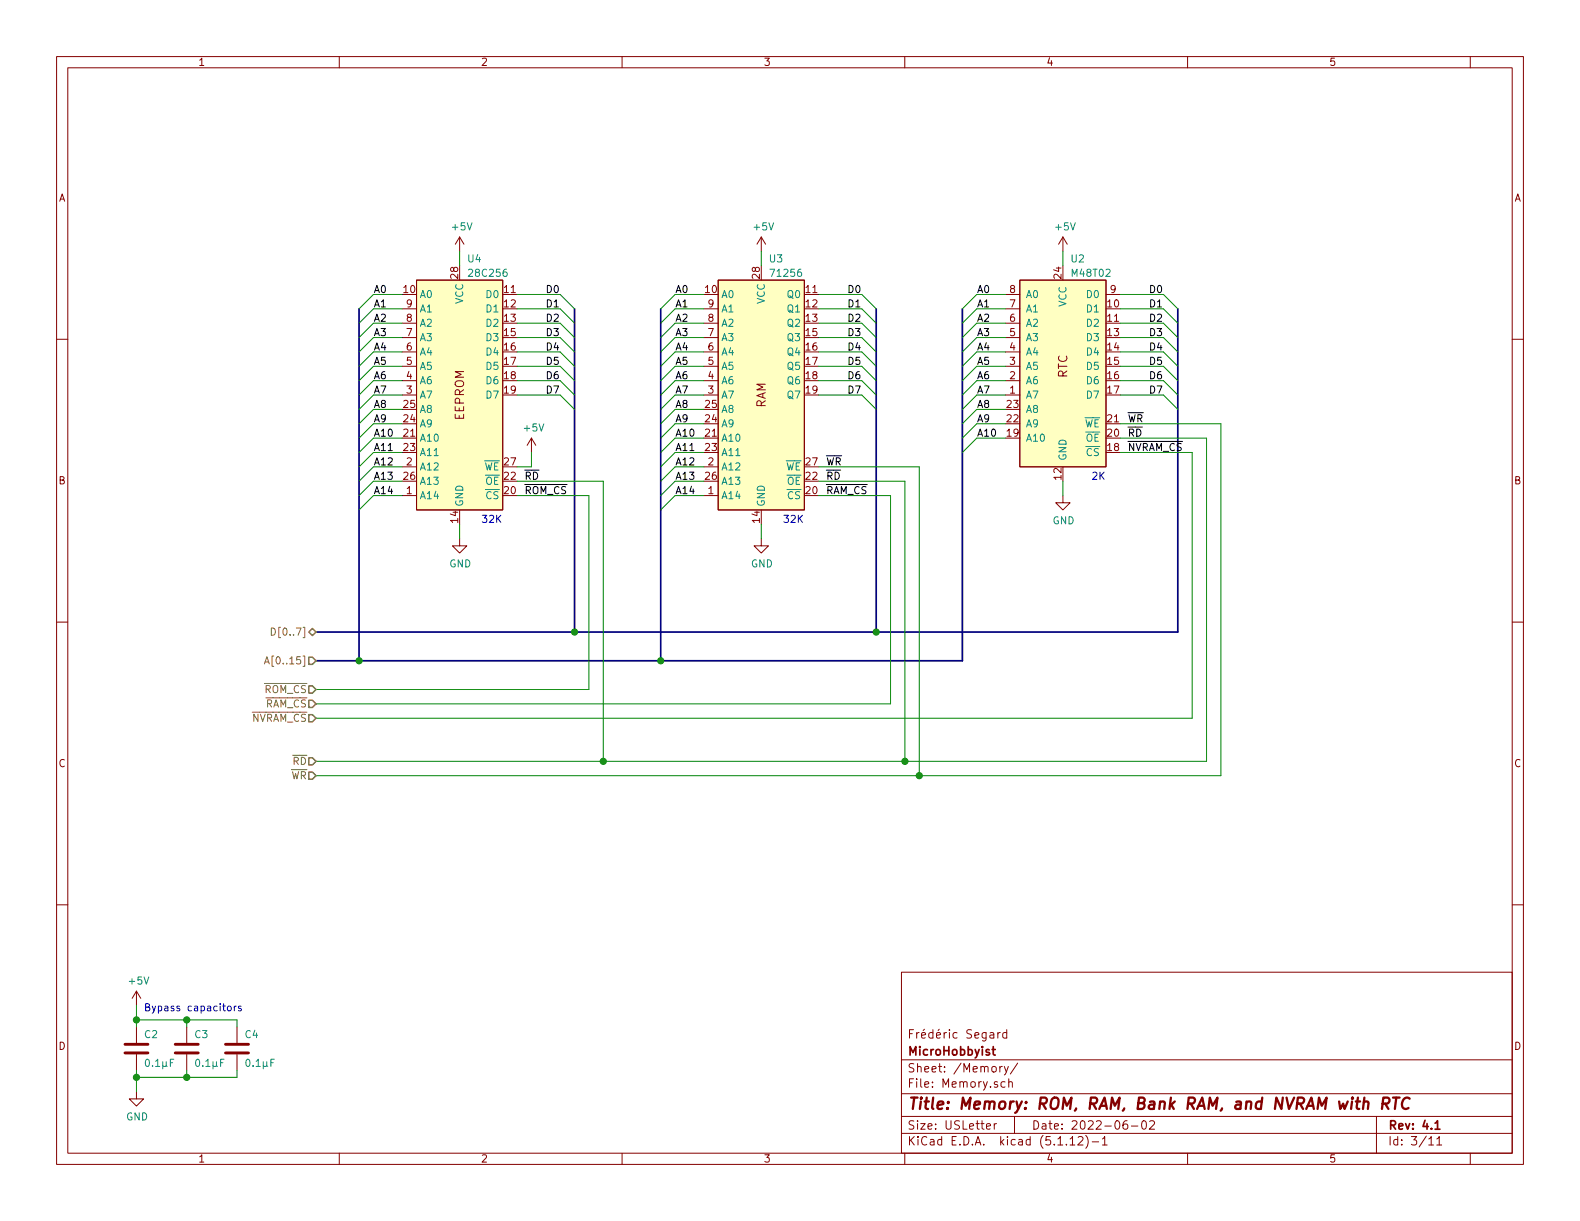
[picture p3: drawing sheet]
<svg xmlns="http://www.w3.org/2000/svg" width="279mm" height="216mm" viewBox="0 0 279 216" stroke-linecap="round" stroke-linejoin="round" font-family="sans-serif">
<g fill="none" stroke="#840000" stroke-width=".18">
<path d="M10 10h259.4v195.9h-259.4zM12 12h255.4v191.9h-255.4zM60 10v2M110 10v2M160 10v2M210 10v2M260 10v2M10 60h2M71.1 59.7h2.6M71.1 57.2h2.6M71.1 54.6h2.6M73.7 49.5h15.2v40.7h-15.2z"/>
<path d="M81.3 41.9l-.8 1.3M81.3 41.9v2.6M81.3 41.9l.7 1.3M124.5 59.7h2.5M124.5 57.2h2.5M124.5 54.6h2.5M127 49.5h15.2v40.7h-15.2zM134.6 41.9l-.7 1.3M134.6 41.9v2.6M134.6 41.9l.8 1.3M177.8 59.7h2.5M177.8 57.2h2.5"/>
<path d="M177.8 54.6h2.5M177.8 52.1h2.5M180.3 49.5h15.3v33.1h-15.3zM188 41.9l-.8 1.3M188 41.9v2.6M188 41.9l.7 1.3M195.6 52.1h2.5M267.4 60h2M71.1 69.9h2.6M71.1 67.3h2.6M71.1 64.8h2.6M71.1 62.2h2.6"/>
<path d="M94 77.5l-.8 1.2M94 77.5v2.5M94 77.5l.7 1.2M124.5 69.9h2.5M124.5 67.3h2.5M124.5 64.8h2.5M124.5 62.2h2.5M177.8 69.9h2.5M177.8 67.3h2.5M177.8 64.8h2.5M177.8 62.2h2.5M71.1 87.6h2.6"/>
<path d="M71.1 82.6h2.6M81.3 95.3v1.2h1.2l-1.2 1.3-1.3-1.3h1.3M124.5 87.6h2.5M124.5 82.6h2.5M134.6 95.3v1.2h1.3l-1.3 1.3-1.3-1.3h1.3M188 87.6v1.3h1.2l-1.2 1.3-1.3-1.3h1.3M10 110h2M267.4 110h2M10 160h2M267.4 160h2M24.1 175.3l-.7 1.2M24.1 175.3v2.5"/>
<path d="M24.1 175.3l.8 1.2M159.4 171.9h108v32h-108zM24.1 193v1.3h1.3l-1.3 1.3-1.2-1.3h1.2M24.1 181.6v2.8M24.1 186.4v2.8M33 181.6v2.8M33 186.4v2.8M41.9 181.6v2.8M41.9 186.4v2.8M159.4 197.4h108M159.4 193.4h108M159.4 187.4h108"/>
<path d="M174.4 199.2l.8-.2-.1-.2-.4-.1-.3 .2 .1 .7h.6M175.8 198.7v1M176.2 198.7l-.3 .1-.1 .2M176.5 182.6v1M176.8 188.6v1M176.9 182.6l-.3 .1-.1 .2M177.2 188.6l-.4 .2M177.6 188.6l.4 1M177.7 191.3h-.4l-.3 .2 .1 .6 .2 .2 .4-.1M178 182.7l-.4-.1-.3 .3 .1 .5 .2 .2 .4-.1M178 182.1v1.5M178.3 188.6l-.5 1.3-.2 .2"/>
<path d="M178.4 191.4l.2-.1h.3l.1 1M178.4 190.8v1.5M179.4 197.4v3M180 188l-1.3 1.9M199.3 198.2a.62 .62 0 0 0-.7 .6l.1 .7 .2 .2 .5-.2v-.5l-.1-.2h-.4l-.3 .2M200.1 199.1h1.1M202 198.3l.4-.1a.94 .94 0 0 1 0 1.5 .82 .82 0 0 1-.4-1.4zM203.3 198.3l.2-.1h.4l.2 .1 .1 .3-1 1.1h1M243.4 197.4v6.5M60 203.9v2M110 203.9v2M159.4 200.4h108"/>
<path d="M160 203.9v2M189.2 201.4l.5-.4v1.5M189.2 202.5h.9M190.7 201.1l.2-.1h.3l.2 .1 .1 .3-.9 1.1h.9M192 200.8a1.71 1.71 0 0 1 0 2.2M193.1 201.9h1.2M194.9 201.4l.5-.4v1.5M194.9 202.5h.9M210 203.9v2M252.7 201.4l.4-.4v1.5M252.7 202.5h.8M254.1 201.4l.4-.4v1.5"/>
<path d="M254.1 202.5h.8M260 203.9v2"/>
</g>
<path d="M175.4 185.6h.6M175.6 185.1v1.3l.4 .2M253.8 198.6l.4-.4v1.5M253.8 199.7h.8" fill="none" stroke="#840000" stroke-width=".3"/>
<path d="M241.2 194.9a.5 .5 0 0 1 .8 .1l-.1 1.1M244.5 195.1h.8a.56 .56 0 0 0 .4-.4 .56 .56 0 0 0-.3-.6h-.8l-.2 2M245 195.1l.5 1M246.3 194.1h1.2M246.9 194.1l-.2 2M249.3 194.3a.79 .79 0 0 0-.9-.1 .79 .79 0 0 0-.4 .7 .75 .75 0 0 0 .1 1 .75 .75 0 0 0 1 0" fill="none" stroke="#840000" stroke-width=".41"/>
<g fill="#ffffc2" stroke="#ffffc2" stroke-width=".18">
<path d="M73.7 49.5h15.2v40.7h-15.2z"/>
<path d="M127 49.5h15.2v40.7h-15.2z"/>
<path d="M180.3 49.5h15.3v33.1h-15.3z"/>
</g>
<path d="M22.1 186.2h4.1M22.1 184.7h4.1M31 186.2h4.1M31 184.7h4.1M39.9 186.2h4M39.9 184.7h4" fill="none" stroke="#840000" stroke-width=".51"/>
<path d="M63.5 54.6v62.2M101.6 54.6v57.2M116.8 54.6v62.2M154.9 54.6v57.2M170.2 54.6v62.2h-114.3M208.3 54.6v57.2h-152.4" fill="none" stroke="#000084" stroke-width=".3"/>
<g fill="none" stroke="#008400" stroke-width=".18">
<path d="M71.1 57.2h-5.1l-2.5 2.5M71.1 54.6h-5.1l-2.5 2.6M71.1 59.7h-5.1l-2.5 2.5M71.1 52.1h-5.1l-2.5 2.5M81.3 44.5v2.5M91.4 57.2h7.7l2.5 2.5M91.4 54.6h7.7l2.5 2.6M91.4 59.7h7.7l2.5 2.5M91.4 52.1h7.7l2.5 2.5M124.5 57.2h-5.1l-2.6 2.5M124.5 54.6h-5.1l-2.6 2.6M124.5 59.7h-5.1l-2.6 2.5"/>
<path d="M124.5 52.1h-5.1l-2.6 2.5M134.6 44.5v2.5M144.8 57.2h7.6l2.5 2.5M144.8 54.6h7.6l2.5 2.6M144.8 59.7h7.6l2.5 2.5M144.8 52.1h7.6l2.5 2.5M177.8 57.2h-5.1l-2.5 2.5M177.8 54.6h-5.1l-2.5 2.6M177.8 59.7h-5.1l-2.5 2.5M177.8 52.1h-5.1l-2.5 2.5M188 44.5v2.5M198.1 57.2h7.6l2.6 2.5"/>
<path d="M198.1 54.6h7.6l2.6 2.6M198.1 59.7h7.6l2.6 2.5M198.1 52.1h7.6l2.6 2.5M71.1 62.2h-5.1l-2.5 2.6M71.1 64.8h-5.1l-2.5 2.5M71.1 69.9h-5.1l-2.5 2.5M71.1 67.3h-5.1l-2.5 2.6M71.1 72.4h-5.1l-2.5 2.5M71.1 74.9h-5.1l-2.5 2.6M71.1 77.5h-5.1l-2.5 2.5M91.4 62.2h7.7l2.5 2.6M91.4 64.8h7.7l2.5 2.5"/>
<path d="M91.4 69.9h7.7l2.5 2.5M91.4 67.3h7.7l2.5 2.6M124.5 62.2h-5.1l-2.6 2.6M124.5 64.8h-5.1l-2.6 2.5M124.5 69.9h-5.1l-2.6 2.5M124.5 67.3h-5.1l-2.6 2.6M124.5 72.4h-5.1l-2.6 2.5M124.5 74.9h-5.1l-2.6 2.6M124.5 77.5h-5.1l-2.6 2.5M144.8 62.2h7.6l2.5 2.6M144.8 64.8h7.6l2.5 2.5M144.8 69.9h7.6l2.5 2.5"/>
<path d="M144.8 67.3h7.6l2.5 2.6M177.8 62.2h-5.1l-2.5 2.6M177.8 64.8h-5.1l-2.5 2.5M177.8 69.9h-5.1l-2.5 2.5M177.8 67.3h-5.1l-2.5 2.6M177.8 72.4h-5.1l-2.5 2.5M177.8 74.9h-5.1l-2.5 2.6M177.8 77.5h-5.1l-2.5 2.5M198.1 62.2h7.6l2.6 2.6M198.1 64.8h7.6l2.6 2.5M198.1 69.9h7.6l2.6 2.5M198.1 67.3h7.6l2.6 2.6"/>
<path d="M198.1 74.9h17.8v62.3h-160M198.1 77.5h15.3v57.1h-157.5M71.1 80h-5.1l-2.5 2.6M71.1 87.6h-5.1l-2.5 2.6M71.1 85.1h-5.1l-2.5 2.5M71.1 82.6h-5.1l-2.5 2.5M81.3 92.7v2.6M91.4 87.6h12.7v34.3h-48.2M91.4 85.1h15.3v49.5M94 80v2.6h-2.6M124.5 80h-5.1l-2.6 2.6M124.5 87.6h-5.1l-2.6 2.6"/>
<path d="M124.5 85.1h-5.1l-2.6 2.5M124.5 82.6h-5.1l-2.6 2.5M134.6 92.7v2.6M144.8 85.1h15.2v49.5M144.8 87.6h12.7v36.9h-101.6M144.8 82.6h17.8v54.6M188 85.1v2.5M198.1 80h12.7v47h-154.9M24.1 177.8v3.8M24.1 189.2v3.8M24.1 180.3h17.8v1.3M33 180.3v1.3"/>
<path d="M33 189.2v1.3M41.9 189.2v1.3h-17.8"/>
</g>
<path d="M54.6 116.2h.6l.7 .6-.7 .7h-.6zM54.6 111.8l.6-.7 .7 .7-.7 .6zM54.6 126.4h.6l.7 .6-.7 .6h-.6zM54.6 136.5h.6l.7 .7-.7 .6h-.6zM54.6 123.8h.6l.7 .7-.7 .6h-.6zM54.6 121.3h.6l.7 .6-.7 .7h-.6zM54.6 134h.6l.7 .6-.7 .7h-.6z" fill="none" stroke="#848400" stroke-width=".25"/>
<path d="M46.8 117.4l.4-1.3 .4 1.3M46.9 117h.6M48 111a.64 .64 0 0 1 .7 .7 .64 .64 0 0 1-.7 .6z" fill="none" stroke="#848400" stroke-width=".18"/>
<path d="M40.3 178l.3-.1 .3 .2-.1 .6h-.3l-.3-.2zM41.4 177.9v.8M41.8 177.9l-.4 .2M42.6 178l-.3-.1-.1 .2v.2l.4 .1v.3h-.4" fill="none" stroke="#0000c2" stroke-width=".18"/>
<g fill="#008400" stroke="#008400" stroke-width=".25">
<circle cx="24.1" cy="180.3" r=".51"/>
<circle cx="101.6" cy="111.8" r=".51"/>
<circle cx="33" cy="180.3" r=".51"/>
<circle cx="33" cy="190.5" r=".51"/>
<circle cx="106.7" cy="134.6" r=".51"/>
<circle cx="63.5" cy="116.8" r=".51"/>
<circle cx="162.6" cy="137.2" r=".51"/>
<circle cx="154.9" cy="111.8" r=".51"/>
<circle cx="24.1" cy="190.5" r=".51"/>
<circle cx="160" cy="134.6" r=".51"/>
<circle cx="116.8" cy="116.8" r=".51"/>
</g>
<text font-size="2.8" fill="#840000" x="160.4" y="196.2">Title: Memory: ROM, RAM, Bank RAM, and NVRAM with RTC</text>
<g font-size="2.1" fill="#840000">
<text x="188.7" y="66.9" transform="rotate(-90 188.7 66.9)">RTC</text>
<text x="82.1" y="74.4" transform="rotate(-90 82.1 74.4)">EEPROM</text>
<text x="135.4" y="72.2" transform="rotate(-90 135.4 72.2)">RAM</text>
<text x="160.4" y="183.6">Frédéric Segard</text>
<text x="160.4" y="189.6">Sheet: /Memory/</text>
<text x="160.4" y="186.6">MicroHobbyist</text>
<text x="160.4" y="192.3">File: Memory.sch</text>
<text x="160.4" y="202.5">KiCad E.D.A. kicad (5.1.12)-1</text>
<text x="160.4" y="199.7">Size: USLetter</text>
<text x="182.4" y="199.7">Date: 2022-06-02</text>
<text x="245.4" y="199.7">Rev: 4.1</text>
<text x="245.4" y="202.5">Id: 3/11</text>
</g>
<g font-size="1.8" fill="#840000">
<text x="35" y="11.6">1</text>
<text x="85" y="11.6">2</text>
<text x="135" y="11.6">3</text>
<text x="185" y="11.6">4</text>
<text x="235" y="11.6">5</text>
<text x="10.4" y="35.6">A</text>
<text x="267.8" y="35.6">A</text>
<text x="71.4" y="51.8">10</text>
<text x="81" y="49.2" transform="rotate(-90 81 49.2)">28</text>
<text x="89.2" y="51.8">11</text>
<text x="124.8" y="51.8">10</text>
<text x="134.4" y="49.2" transform="rotate(-90 134.4 49.2)">28</text>
<text x="142.5" y="51.8">11</text>
<text x="178.6" y="51.8">8</text>
<text x="187.7" y="49.2" transform="rotate(-90 187.7 49.2)">24</text>
<text x="196.4" y="51.8">9</text>
<text x="71.9" y="59.4">7</text>
<text x="71.9" y="56.9">8</text>
<text x="71.9" y="54.4">9</text>
<text x="89.2" y="54.4">12</text>
<text x="89.2" y="56.9">13</text>
<text x="89.2" y="59.4">15</text>
<text x="125.2" y="59.4">7</text>
<text x="125.2" y="56.9">8</text>
<text x="125.2" y="54.4">9</text>
<text x="142.5" y="54.4">12</text>
<text x="142.5" y="56.9">13</text>
<text x="142.5" y="59.4">15</text>
<text x="178.6" y="59.4">5</text>
<text x="178.6" y="56.9">6</text>
<text x="178.6" y="54.4">7</text>
<text x="195.9" y="54.4">10</text>
<text x="195.9" y="56.9">11</text>
<text x="195.9" y="59.4">13</text>
<text x="71.9" y="64.5">5</text>
<text x="71.9" y="62">6</text>
<text x="89.2" y="62">16</text>
<text x="89.2" y="64.5">17</text>
<text x="125.2" y="64.5">5</text>
<text x="125.2" y="62">6</text>
<text x="142.5" y="62">16</text>
<text x="142.5" y="64.5">17</text>
<text x="178.6" y="64.5">3</text>
<text x="178.6" y="62">4</text>
<text x="195.9" y="62">14</text>
<text x="195.9" y="64.5">15</text>
<text x="71.9" y="69.6">3</text>
<text x="71.9" y="67.1">4</text>
<text x="89.2" y="67.1">18</text>
<text x="89.2" y="69.6">19</text>
<text x="125.2" y="69.6">3</text>
<text x="125.2" y="67.1">4</text>
<text x="142.5" y="67.1">18</text>
<text x="142.5" y="69.6">19</text>
<text x="178.6" y="69.6">1</text>
<text x="178.6" y="67.1">2</text>
<text x="195.9" y="67.1">16</text>
<text x="195.9" y="69.6">17</text>
<text x="71.4" y="77.2">21</text>
<text x="71.4" y="74.7">24</text>
<text x="71.4" y="72.1">25</text>
<text x="124.8" y="77.2">21</text>
<text x="124.8" y="74.7">24</text>
<text x="124.8" y="72.1">25</text>
<text x="178.1" y="77.2">19</text>
<text x="178.1" y="74.7">22</text>
<text x="178.1" y="72.1">23</text>
<text x="195.9" y="77.2">20</text>
<text x="195.9" y="74.7">21</text>
<text x="71.4" y="79.8">23</text>
<text x="71.9" y="82.3">2</text>
<text x="89.2" y="82.3">27</text>
<text x="124.8" y="79.8">23</text>
<text x="125.2" y="82.3">2</text>
<text x="142.5" y="82.3">27</text>
<text x="195.9" y="79.8">18</text>
<text x="10.4" y="85.6">B</text>
<text x="71.4" y="84.8">26</text>
<text x="71.9" y="87.4">1</text>
<text x="89.2" y="87.4">20</text>
<text x="89.2" y="84.8">22</text>
<text x="124.8" y="84.8">26</text>
<text x="125.2" y="87.4">1</text>
<text x="142.5" y="87.4">20</text>
<text x="142.5" y="84.8">22</text>
<text x="187.7" y="84.8" transform="rotate(-90 187.7 84.8)">12</text>
<text x="267.8" y="85.6">B</text>
<text x="81" y="92.4" transform="rotate(-90 81 92.4)">14</text>
<text x="134.4" y="92.4" transform="rotate(-90 134.4 92.4)">14</text>
<text x="10.4" y="135.6">C</text>
<text x="267.8" y="135.6">C</text>
<text x="10.4" y="185.6">D</text>
<text x="267.8" y="185.6">D</text>
<text x="35" y="205.5">1</text>
<text x="85" y="205.5">2</text>
<text x="135" y="205.5">3</text>
<text x="185" y="205.5">4</text>
<text x="235" y="205.5">5</text>
</g>
<g font-size="1.8" fill="#008484">
<text x="80.1" y="40.7">+5V</text>
<text x="133.4" y="40.7">+5V</text>
<text x="186.7" y="40.7">+5V</text>
<text x="82.8" y="46.4">U4</text>
<text x="136.1" y="46.4">U3</text>
<text x="189.5" y="46.4">U2</text>
<text x="74.2" y="52.7">A0</text>
<text x="81.9" y="53.8" transform="rotate(-90 81.9 53.8)">VCC</text>
<text x="83.2" y="48.9">28C256</text>
<text x="86.1" y="52.7">D0</text>
<text x="127.5" y="52.7">A0</text>
<text x="135.3" y="53.8" transform="rotate(-90 135.3 53.8)">VCC</text>
<text x="136.5" y="48.9">71256</text>
<text x="139.4" y="52.7">Q0</text>
<text x="181.4" y="52.7">A0</text>
<text x="189.7" y="48.9">M48T02</text>
<text x="192.3" y="52.7">D0</text>
<text x="74.2" y="57.8">A2</text>
<text x="74.2" y="55.2">A1</text>
<text x="86.1" y="55.2">D1</text>
<text x="86.1" y="57.8">D2</text>
<text x="127.5" y="57.8">A2</text>
<text x="127.5" y="55.2">A1</text>
<text x="139.4" y="55.2">Q1</text>
<text x="139.4" y="57.8">Q2</text>
<text x="181.4" y="57.8">A2</text>
<text x="181.4" y="55.2">A1</text>
<text x="188.6" y="54.3" transform="rotate(-90 188.6 54.3)">VCC</text>
<text x="192.3" y="55.2">D1</text>
<text x="192.3" y="57.8">D2</text>
<text x="74.2" y="65.4">A5</text>
<text x="74.2" y="62.9">A4</text>
<text x="74.2" y="60.3">A3</text>
<text x="86.1" y="60.3">D3</text>
<text x="86.1" y="62.9">D4</text>
<text x="86.1" y="65.4">D5</text>
<text x="127.5" y="65.4">A5</text>
<text x="127.5" y="62.9">A4</text>
<text x="127.5" y="60.3">A3</text>
<text x="139.4" y="60.3">Q3</text>
<text x="139.4" y="62.9">Q4</text>
<text x="139.4" y="65.4">Q5</text>
<text x="181.4" y="65.4">A5</text>
<text x="181.4" y="62.9">A4</text>
<text x="181.4" y="60.3">A3</text>
<text x="192.3" y="60.3">D3</text>
<text x="192.3" y="62.9">D4</text>
<text x="192.3" y="65.4">D5</text>
<text x="74.2" y="70.5">A7</text>
<text x="74.2" y="67.9">A6</text>
<text x="86.1" y="67.9">D6</text>
<text x="86.1" y="70.5">D7</text>
<text x="127.5" y="70.5">A7</text>
<text x="127.5" y="67.9">A6</text>
<text x="139.4" y="67.9">Q6</text>
<text x="139.4" y="70.5">Q7</text>
<text x="181.4" y="70.5">A7</text>
<text x="181.4" y="67.9">A6</text>
<text x="192.3" y="67.9">D6</text>
<text x="192.3" y="70.5">D7</text>
<text x="74.2" y="75.6">A9</text>
<text x="74.2" y="73">A8</text>
<text x="92.8" y="76.3">+5V</text>
<text x="127.5" y="75.6">A9</text>
<text x="127.5" y="73">A8</text>
<text x="181.4" y="75.6">A9</text>
<text x="181.4" y="73">A8</text>
<text x="191.7" y="75.6">WE</text>
<text x="74.2" y="83.2">A12</text>
<text x="74.2" y="78.1">A10</text>
<text x="74.2" y="80.6">A11</text>
<text x="85.5" y="83.2">WE</text>
<text x="127.5" y="83.2">A12</text>
<text x="127.5" y="78.1">A10</text>
<text x="127.5" y="80.6">A11</text>
<text x="138.9" y="83.2">WE</text>
<text x="181.4" y="78.1">A10</text>
<text x="188.6" y="81.5" transform="rotate(-90 188.6 81.5)">GND</text>
<text x="192" y="78.1">OE</text>
<text x="192.1" y="80.6">CS</text>
<text x="74.2" y="88.3">A14</text>
<text x="74.2" y="85.7">A13</text>
<text x="81.9" y="89.7" transform="rotate(-90 81.9 89.7)">GND</text>
<text x="85.8" y="85.7">OE</text>
<text x="85.9" y="88.3">CS</text>
<text x="127.5" y="88.3">A14</text>
<text x="127.5" y="85.7">A13</text>
<text x="135.3" y="89.7" transform="rotate(-90 135.3 89.7)">GND</text>
<text x="139.2" y="85.7">OE</text>
<text x="139.3" y="88.3">CS</text>
<text x="186.1" y="92.7">GND</text>
<text x="79.5" y="100.3">GND</text>
<text x="132.8" y="100.3">GND</text>
<text x="22.9" y="174.1">+5V</text>
<text x="25.6" y="183.6">C2</text>
<text x="34.5" y="183.6">C3</text>
<text x="43.4" y="183.6">C4</text>
<text x="25.9" y="188.6">0.1µF</text>
<text x="34.8" y="188.6">0.1µF</text>
<text x="43.7" y="188.6">0.1µF</text>
<text x="22.3" y="198.1">GND</text>
</g>
<g font-size="1.8">
<text x="66" y="51.8">A0</text>
<text x="96.8" y="51.8">D0</text>
<text x="119.4" y="51.8">A0</text>
<text x="150.1" y="51.8">D0</text>
<text x="172.7" y="51.8">A0</text>
<text x="203.5" y="51.8">D0</text>
<text x="66" y="59.4">A3</text>
<text x="66" y="56.9">A2</text>
<text x="66" y="54.4">A1</text>
<text x="96.8" y="59.4">D3</text>
<text x="96.8" y="56.9">D2</text>
<text x="96.8" y="54.4">D1</text>
<text x="119.4" y="59.4">A3</text>
<text x="119.4" y="56.9">A2</text>
<text x="119.4" y="54.4">A1</text>
<text x="150.1" y="54.4">D1</text>
<text x="150.1" y="56.9">D2</text>
<text x="150.1" y="59.4">D3</text>
<text x="172.7" y="59.4">A3</text>
<text x="172.7" y="54.4">A1</text>
<text x="172.7" y="56.9">A2</text>
<text x="203.5" y="59.4">D3</text>
<text x="203.5" y="56.9">D2</text>
<text x="203.5" y="54.4">D1</text>
<text x="66" y="64.5">A5</text>
<text x="66" y="62">A4</text>
<text x="96.8" y="64.5">D5</text>
<text x="96.8" y="62">D4</text>
<text x="119.4" y="62">A4</text>
<text x="119.4" y="64.5">A5</text>
<text x="150.1" y="64.5">D5</text>
<text x="150.1" y="62">D4</text>
<text x="172.7" y="64.5">A5</text>
<text x="172.7" y="62">A4</text>
<text x="203.5" y="64.5">D5</text>
<text x="203.5" y="62">D4</text>
<text x="66" y="67.1">A6</text>
<text x="66" y="69.6">A7</text>
<text x="96.8" y="69.6">D7</text>
<text x="96.8" y="67.1">D6</text>
<text x="119.4" y="67.1">A6</text>
<text x="119.4" y="69.6">A7</text>
<text x="150.1" y="67.1">D6</text>
<text x="150.1" y="69.6">D7</text>
<text x="172.7" y="67.1">A6</text>
<text x="172.7" y="69.6">A7</text>
<text x="203.5" y="69.6">D7</text>
<text x="203.5" y="67.1">D6</text>
<text x="66" y="77.2">A10</text>
<text x="66" y="74.7">A9</text>
<text x="66" y="72.1">A8</text>
<text x="119.4" y="72.1">A8</text>
<text x="119.4" y="74.7">A9</text>
<text x="119.4" y="77.2">A10</text>
<text x="172.7" y="72.1">A8</text>
<text x="172.7" y="74.7">A9</text>
<text x="172.7" y="77.2">A10</text>
<text x="199.4" y="74.7">WR</text>
<text x="199.4" y="77.2">RD</text>
<text x="66" y="82.3">A12</text>
<text x="66" y="79.8">A11</text>
<text x="119.4" y="82.3">A12</text>
<text x="119.4" y="79.8">A11</text>
<text x="146" y="82.3">WR</text>
<text x="199.4" y="79.8">NVRAM_CS</text>
<text x="66" y="87.4">A14</text>
<text x="66" y="84.8">A13</text>
<text x="92.7" y="84.8">RD</text>
<text x="92.7" y="87.4">ROM_CS</text>
<text x="119.4" y="84.8">A13</text>
<text x="119.4" y="87.4">A14</text>
<text x="146" y="87.4">RAM_CS</text>
<text x="146" y="84.8">RD</text>
</g>
<g font-size="1.8" fill="#0000c2">
<text x="193.3" y="84.8">2K</text>
<text x="85.6" y="92.5">32K</text>
<text x="139" y="92.5">32K</text>
<text x="25.4" y="178.8">Bypass capacitors</text>
</g>
<g font-size="1.8" fill="#848400">
<text x="48.9" y="112.4">D[0..7]</text>
<text x="48" y="117.5">A[0..15]</text>
<text x="46.8" y="122.6">ROM_CS</text>
<text x="46.9" y="125.1">RAM_CS</text>
<text x="44.4" y="127.6">NVRAM_CS</text>
<text x="51.4" y="137.8">WR</text>
<text x="51.8" y="135.3">RD</text>
</g>
</svg>
